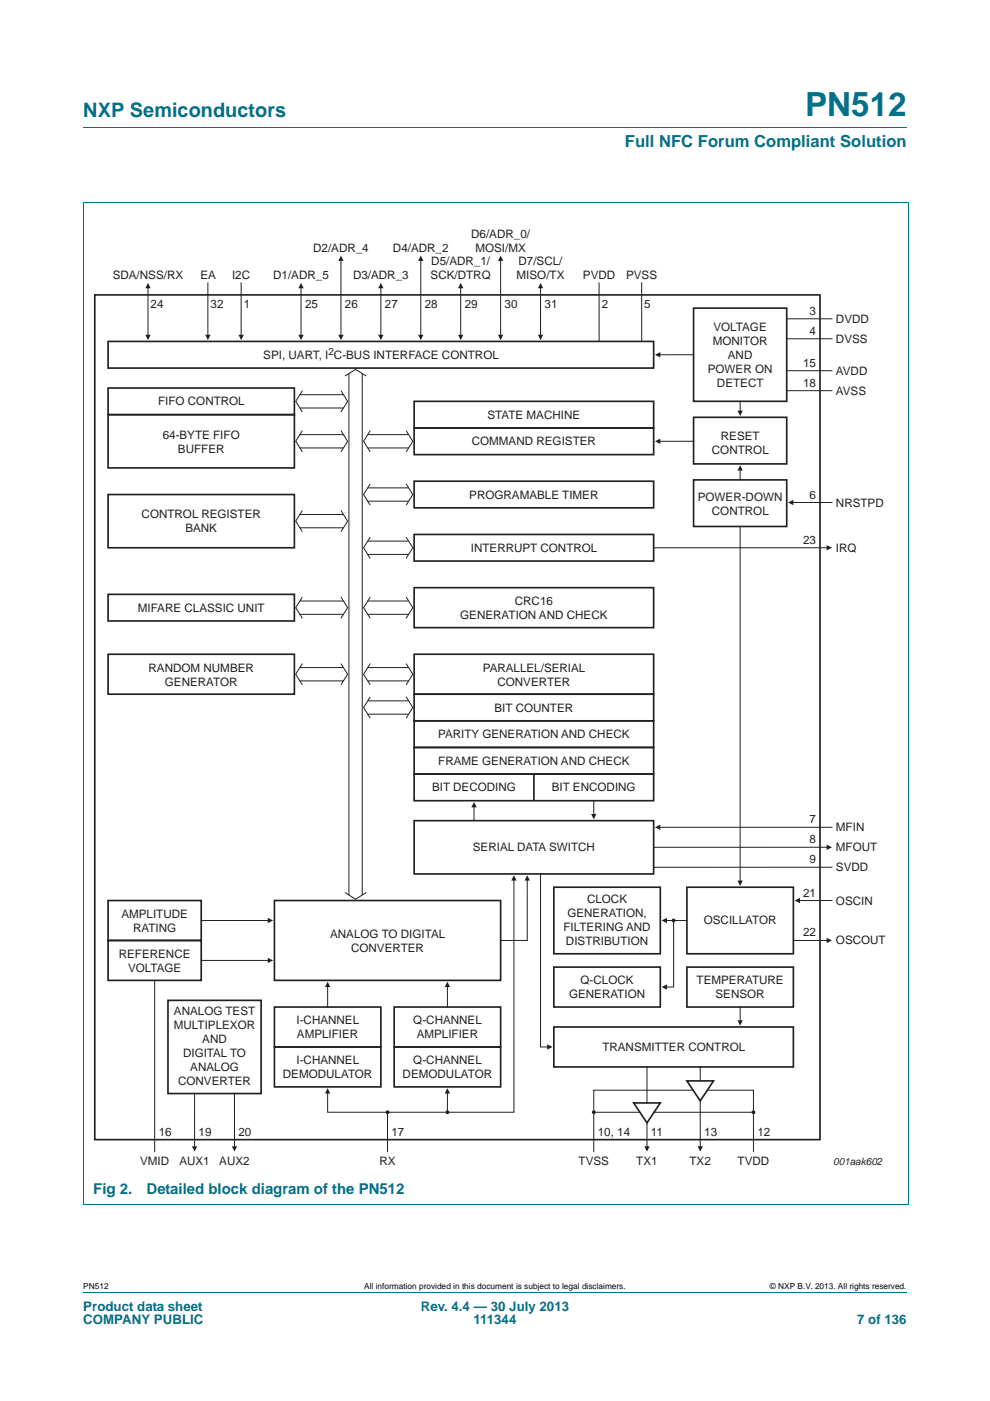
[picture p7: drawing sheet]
<svg xmlns="http://www.w3.org/2000/svg" width="210mm" height="297mm" viewBox="0 0 210 297" stroke-linecap="round" stroke-linejoin="round" font-family="sans-serif">
<path d="M17.7 27h174.6M17.6 42.9h175M17.7 42.9v212.3M192.6 42.9v212.3M17.6 255.3h175M17.7 273.9h174.6" fill="none" stroke="#00718a" stroke-width=".21"/>
<path d="M156.4 87.1h1.1l-.5 1.1z" fill="#231f20"/>
<path d="M157 85.1v2.5" fill="none" stroke="#231f20" stroke-width=".21"/>
<path d="M156.4 186.7h1.1l-.5 1.1z" fill="#231f20"/>
<path d="M157 111.6v75.7" fill="none" stroke="#231f20" stroke-width=".21"/>
<path d="M157 98.6l.6 1.2h-1.2z" fill="#231f20"/>
<path d="M176.5 67.6h-9.6M157 99.2v2.5" fill="none" stroke="#231f20" stroke-width=".21"/>
<path d="M63.3 71h1.1l-.6 1.1z" fill="#231f20"/>
<path d="M63.8 60.8v10.7" fill="none" stroke="#231f20" stroke-width=".21"/>
<g fill="#231f20">
<path d="M63.8 60l.6 1.1h-1.1z"/>
<path d="M30.8 71h1.2l-.6 1.1z"/>
</g>
<path d="M31.4 60.8v10.7" fill="none" stroke="#231f20" stroke-width=".21"/>
<g fill="#231f20">
<path d="M31.4 60l.6 1.1h-1.2z"/>
<path d="M43.5 71h1.2l-.6 1.1z"/>
</g>
<path d="M44.1 60v11.5" fill="none" stroke="#231f20" stroke-width=".21"/>
<path d="M50.6 71h1.1l-.6 1.1z" fill="#231f20"/>
<path d="M51.1 60v11.5M127.1 60v12.4M136.1 60v12.4" fill="none" stroke="#231f20" stroke-width=".21"/>
<path d="M138.9 75.2l1.2-.5v1.1z" fill="#231f20"/>
<path d="M147.1 75.2h-7.6" fill="none" stroke="#231f20" stroke-width=".21"/>
<path d="M138.9 93.6l1.2-.6v1.1z" fill="#231f20"/>
<g fill="none" stroke="#231f20" stroke-width=".21">
<path d="M73.2 79.7l2.2-1.4 2.3 1.4M74 79.2v110.6M76.8 79.2v110.6M63.6 86.5h9.3M63.6 95h9.3M63.6 83.7h9.3M63.6 92.1h9.3M64.1 82.8l-1.4 2.3 1.4 2.3M64.1 91.3l-1.4 2.3 1.4 2.2M72.3 82.8l1.4 2.3-1.4 2.3M72.3 91.3l1.4 2.3-1.4 2.2M147.1 93.6h-7.6"/>
<path d="M73.2 189.2l2.2 1.4 2.3-1.4M137.2 226.2v7.7M137.2 238.1v5.5M148.5 226.2v3M148.5 233.4v10.2"/>
</g>
<path d="M134.4 233.8h5.7l-2.9 4.3zM145.7 229.2h5.6l-2.8 4.2z" fill="none" stroke="#231f20" stroke-width=".35"/>
<path d="M167.1 106.5l1.2-.5v1.1z" fill="#231f20"/>
<path d="M176.5 106.5h-8.8" fill="none" stroke="#231f20" stroke-width=".21"/>
<path d="M100.5 170l.6 1.2h-1.1z" fill="#231f20"/>
<path d="M100.5 170.6v3.4" fill="none" stroke="#231f20" stroke-width=".21"/>
<path d="M138.9 175.4l1.2-.6v1.2z" fill="#231f20"/>
<path d="M176.5 175.4h-37" fill="none" stroke="#231f20" stroke-width=".21"/>
<path d="M175.3 179.1l1.2 .5-1.2 .6z" fill="#231f20"/>
<path d="M175.9 179.6h-37.3M176.5 183.9h-37.9" fill="none" stroke="#231f20" stroke-width=".21"/>
<path d="M69.5 208.1l.6 1.2h-1.2z" fill="#231f20"/>
<path d="M69.5 208.7v4.8" fill="none" stroke="#231f20" stroke-width=".21"/>
<path d="M40.7 243h1.1l-.5 1.2z" fill="#231f20"/>
<path d="M41.3 231.8v11.8" fill="none" stroke="#231f20" stroke-width=".21"/>
<g fill="#231f20">
<path d="M148 243h1.1l-.6 1.2z"/>
<path d="M136.7 243h1.1l-.6 1.2z"/>
<path d="M49.2 243h1.1l-.6 1.2z"/>
</g>
<path d="M32.8 207.9v36.3M49.7 231.8v11.8M82.2 235.8v8.4" fill="none" stroke="#231f20" stroke-width=".21"/>
<path d="M56.8 194.6l1.1 .6-1.1 .5z" fill="#231f20"/>
<path d="M57.4 195.2h-14.7" fill="none" stroke="#231f20" stroke-width=".21"/>
<path d="M56.8 203.1l1.1 .5-1.1 .6z" fill="#231f20"/>
<path d="M57.4 203.6h-14.7" fill="none" stroke="#231f20" stroke-width=".21"/>
<g fill="#231f20">
<path d="M69.5 230.7l.6 1.2h-1.2z"/>
<path d="M94.9 208.1l.6 1.2h-1.2z"/>
</g>
<path d="M94.9 208.7v4.8" fill="none" stroke="#231f20" stroke-width=".21"/>
<path d="M94.9 230.7l.6 1.2h-1.2z" fill="#231f20"/>
<path d="M94.9 231.3v4.5" fill="none" stroke="#231f20" stroke-width=".21"/>
<path d="M109 185.6l.6 1.1h-1.2z" fill="#231f20"/>
<path d="M109 186.1v49.7h-39.5v-4.2" fill="none" stroke="#231f20" stroke-width=".21"/>
<path d="M111.8 185.6l.6 1.1h-1.1z" fill="#231f20"/>
<path d="M111.8 186.1v13.3h-5.6" fill="none" stroke="#231f20" stroke-width=".21"/>
<path d="M125.4 172.6h1.1l-.6 1.1z" fill="#231f20"/>
<path d="M125.9 169.8v3.4" fill="none" stroke="#231f20" stroke-width=".21"/>
<path d="M140.3 195.2l1.2-.6v1.1z" fill="#231f20"/>
<path d="M145.7 195.2h-4.8" fill="none" stroke="#231f20" stroke-width=".21"/>
<path d="M168.6 190.9l1.1-.5v1.1z" fill="#231f20"/>
<path d="M176.5 190.9h-7.4" fill="none" stroke="#231f20" stroke-width=".21"/>
<path d="M175.3 198.8l1.2 .6-1.2 .6z" fill="#231f20"/>
<path d="M175.9 199.4h-7.6" fill="none" stroke="#231f20" stroke-width=".21"/>
<path d="M156.4 216.3h1.1l-.5 1.2z" fill="#231f20"/>
<path d="M157 213.5v3.4" fill="none" stroke="#231f20" stroke-width=".21"/>
<path d="M140.3 209.3l1.2-.6v1.1z" fill="#231f20"/>
<path d="M142.9 195.2v14.1h-2" fill="none" stroke="#231f20" stroke-width=".21"/>
<path d="M116.1 221.4l1.1 .6-1.1 .5z" fill="#231f20"/>
<path d="M114.6 185.3l.1 36.7h1.9" fill="none" stroke="#231f20" stroke-width=".21"/>
<path d="M175.3 115.6l1.2 .5-1.2 .6z" fill="#231f20"/>
<path d="M176.5 71.8h-9.6M176.5 78.6h-9.6M175.6 116.1h-37" fill="none" stroke="#231f20" stroke-width=".21"/>
<path d="M71.8 71h1.1l-.6 1.1z" fill="#231f20"/>
<path d="M72.3 55v16.5" fill="none" stroke="#231f20" stroke-width=".21"/>
<g fill="#231f20">
<path d="M72.3 54.2l.6 1.1h-1.1z"/>
<path d="M80.2 71h1.1l-.5 1.1z"/>
</g>
<path d="M80.8 60.8v10.7" fill="none" stroke="#231f20" stroke-width=".21"/>
<g fill="#231f20">
<path d="M80.8 60l.5 1.1h-1.1z"/>
<path d="M88.7 71h1.1l-.5 1.1z"/>
</g>
<path d="M89.2 55l.1 16.5" fill="none" stroke="#231f20" stroke-width=".21"/>
<g fill="#231f20">
<path d="M89.2 54.2l.6 1.1h-1.1z"/>
<path d="M97.2 71h1.1l-.6 1.1z"/>
</g>
<path d="M97.7 60.8v10.7" fill="none" stroke="#231f20" stroke-width=".21"/>
<g fill="#231f20">
<path d="M97.7 60l.6 1.1h-1.1z"/>
<path d="M105.6 71h1.1l-.5 1.1z"/>
</g>
<path d="M106.2 55v16.5" fill="none" stroke="#231f20" stroke-width=".21"/>
<g fill="#231f20">
<path d="M106.2 54.2l.5 1.1h-1.1z"/>
<path d="M114.1 71h1.1l-.5 1.1z"/>
</g>
<path d="M114.6 60.8l.1 10.7" fill="none" stroke="#231f20" stroke-width=".21"/>
<path d="M114.7 60l.5 1.1h-1.1z" fill="#231f20"/>
<g fill="none" stroke="#231f20" stroke-width=".21">
<path d="M78 92.2h8.7M78 95h8.7M78.5 91.3l-1.4 2.3 1.4 2.2M86.1 91.3l1.5 2.3-1.5 2.2M176.5 82.8h-9.6M63.6 111.9h9.3M63.6 109.1h9.3M64.1 108.2l-1.4 2.3 1.4 2.3M72.3 108.2l1.4 2.3-1.4 2.3M78 103.4h8.7M78 114.7h8.7M78 106.3h8.7"/>
<path d="M78 117.5h8.7M78.5 102.6l-1.4 2.2 1.4 2.3M78.5 113.9l-1.4 2.2 1.4 2.3M86.1 102.6l1.5 2.2-1.5 2.3M86.1 113.9l1.5 2.2-1.5 2.3M63.6 130.3h9.3M63.6 127.4h9.3M64.1 126.6l-1.4 2.2 1.4 2.3M72.3 126.6l1.4 2.2-1.4 2.3M78 127.4h8.7M78 130.3h8.7M78.5 126.6l-1.4 2.2 1.4 2.3"/>
<path d="M86.1 126.6l1.5 2.2-1.5 2.3M63.6 144.4h9.3M63.6 141.5h9.3M64.1 140.7l-1.4 2.3 1.4 2.2M72.3 140.7l1.4 2.3-1.4 2.2M78 141.5h8.7M78 148.6h8.7M78 144.4h8.7M78 151.4h8.7M78.5 140.7l-1.4 2.3 1.4 2.2M78.5 147.7l-1.4 2.3 1.4 2.3M86.1 140.7l1.5 2.3-1.5 2.2"/>
<path d="M86.1 147.7l1.5 2.3-1.5 2.3"/>
</g>
<g fill="none" stroke="#231f20" stroke-width=".35">
<path d="M20.1 62.5h153.8v179.1h-153.8zM22.9 72.4h115.7v5.6h-115.7zM147.1 65.3h19.8v19.8h-19.8zM22.9 82.3h39.5v5.6h-39.5zM22.9 87.9h39.5v11.3h-39.5zM87.8 85.1h50.8v5.6h-50.8zM87.8 90.7h50.8v5.7h-50.8zM147.1 88.5h19.8v9.9h-19.8zM22.9 104.8h39.5v11.3h-39.5zM87.8 102h50.8v5.7h-50.8zM87.8 113.3h50.8v5.7h-50.8zM147.1 101.7h19.8v9.9h-19.8z"/>
<path d="M22.9 126h39.5v5.7h-39.5zM22.9 138.7h39.5v8.5h-39.5zM87.8 124.6h50.8v8.5h-50.8zM87.8 138.7h50.8v8.5h-50.8zM87.8 147.2h50.8v5.6h-50.8zM87.8 152.8h50.8v5.7h-50.8zM87.8 158.5h50.8v5.6h-50.8zM87.8 174h50.8v11.3h-50.8zM87.8 164.1h50.8v5.7h-50.8zM113.2 164.1v5.7M22.9 190.9h19.8v8.5h-19.8zM22.9 199.4h19.8v8.5h-19.8z"/>
<path d="M58.2 190.9h48v17h-48zM117.5 188.1h22.6v14.1h-22.6zM145.7 188.1h22.6v14.1h-22.6zM35.6 212.1h19.8v19.8h-19.8zM58.2 213.5h22.6v8.5h-22.6zM83.6 213.5h22.6v8.5h-22.6zM117.5 205h22.6v8.5h-22.6zM117.5 217.7h50.8v8.5h-50.8zM145.7 205h22.6v8.5h-22.6zM58.2 222h22.6v8.4h-22.6zM83.6 222h22.6v8.4h-22.6z"/>
</g>
<circle cx="82.2" cy="235.8" r=".28" fill="#231f20"/>
<circle cx="82.2" cy="235.8" r=".28" fill="none" stroke="#231f20" stroke-width=".25"/>
<circle cx="94.9" cy="235.8" r=".28" fill="#231f20"/>
<circle cx="94.9" cy="235.8" r=".28" fill="none" stroke="#231f20" stroke-width=".25"/>
<circle cx="125.9" cy="235.8" r=".28" fill="#231f20"/>
<circle cx="125.9" cy="235.8" r=".28" fill="none" stroke="#231f20" stroke-width=".25"/>
<circle cx="159.8" cy="235.8" r=".28" fill="#231f20"/>
<circle cx="159.8" cy="235.8" r=".28" fill="none" stroke="#231f20" stroke-width=".25"/>
<circle cx="142.9" cy="195.2" r=".28" fill="#231f20"/>
<circle cx="142.9" cy="195.2" r=".28" fill="none" stroke="#231f20" stroke-width=".25"/>
<path d="M125.9 235.8h9.6M138.6 235.8h21.2M146.8 231.1h-20.9v13.1M150.2 231.1h9.6v13.1" fill="none" stroke="#231f20" stroke-width=".21"/>
<text font-size="7" fill="#00718a" x="170.8" y="24.6">PN512</text>
<text font-size="4.2" fill="#00718a" x="17.7" y="24.9">NXP Semiconductors</text>
<text font-size="3.5" fill="#00718a" x="132.5" y="31.1">Full NFC Forum Compliant Solution</text>
<g font-size="3.2" fill="#00718a">
<text x="19.8" y="253.2">Fig 2.</text>
<text x="31.1" y="253.2">Detailed block diagram of the PN512</text>
</g>
<g font-size="2.8" fill="#00718a">
<text x="17.7" y="277.9">Product data sheet</text>
<text x="17.7" y="280.8">COMPANY PUBLIC</text>
<text x="89.3" y="277.9">Rev. 4.4 — 30 July 2013</text>
<text x="100.4" y="280.8">111344</text>
<text x="181.8" y="280.8">7 of 136</text>
</g>
<g font-size="2.5" fill="#231f20">
<text x="66.4" y="53.4">D2/ADR_4</text>
<text x="83.3" y="53.4">D4/ADR_2</text>
<text x="99.9" y="50.5">D6/ADR_0/</text>
<text x="100.8" y="53.4">MOSI/MX</text>
<text x="23.9" y="59.1">SDA/NSS/RX</text>
<text x="42.5" y="59.1">EA</text>
<text x="49.2" y="59.1">I2C</text>
<text x="57.9" y="59.1">D1/ADR_5</text>
<text x="74.9" y="59.1">D3/ADR_3</text>
<text x="91.3" y="59.2">SCK/DTRQ</text>
<text x="91.5" y="56.2">D5/ADR_1/</text>
<text x="109.6" y="59.2">MISO/TX</text>
<text x="110" y="56.2">D7/SCL/</text>
<text x="123.6" y="59.1">PVDD</text>
<text x="132.8" y="59.1">PVSS</text>
<text x="32" y="65.3">24</text>
<text x="44.7" y="65.3">32</text>
<text x="51.7" y="65.3">1</text>
<text x="64.7" y="65.3">25</text>
<text x="73.2" y="65.3">26</text>
<text x="81.6" y="65.3">27</text>
<text x="90.1" y="65.3">28</text>
<text x="98.6" y="65.3">29</text>
<text x="107" y="65.3">30</text>
<text x="115.5" y="65.3">31</text>
<text x="127.6" y="65.3">2</text>
<text x="136.7" y="65.3">5</text>
<text x="151.3" y="70.1">VOLTAGE</text>
<text x="171.7" y="66.7">3</text>
<text x="171.7" y="71">4</text>
<text x="177.3" y="68.4">DVDD</text>
<text x="55.8" y="76.1">SPI, UART, I C-BUS INTERFACE CONTROL</text>
<text x="151.2" y="73.1">MONITOR</text>
<text x="154.4" y="76.1">AND</text>
<text x="170.3" y="77.8">15</text>
<text x="177.3" y="72.7">DVSS</text>
<text x="150.1" y="79">POWER ON</text>
<text x="152.1" y="82">DETECT</text>
<text x="170.3" y="82">18</text>
<text x="177.3" y="79.4">AVDD</text>
<text x="177.3" y="83.7">AVSS</text>
<text x="33.5" y="85.9">FIFO CONTROL</text>
<text x="103.4" y="88.8">STATE MACHINE</text>
<text x="34.5" y="93">64-BYTE FIFO</text>
<text x="37.7" y="96">BUFFER</text>
<text x="100.1" y="94.4">COMMAND REGISTER</text>
<text x="152.9" y="93.3">RESET</text>
<text x="151" y="96.2">CONTROL</text>
<text x="99.5" y="105.7">PROGRAMABLE TIMER</text>
<text x="148" y="106.3">POWER-DOWN</text>
<text x="171.7" y="105.7">6</text>
<text x="177.3" y="107.4">NRSTPD</text>
<text x="30" y="109.9">CONTROL REGISTER</text>
<text x="39.3" y="112.9">BANK</text>
<text x="151" y="109.2">CONTROL</text>
<text x="99.9" y="117">INTERRUPT CONTROL</text>
<text x="170.3" y="115.3">23</text>
<text x="177.3" y="117">IRQ</text>
<text x="29.3" y="129.7">MIFARE CLASSIC UNIT</text>
<text x="97.6" y="131.2">GENERATION AND CHECK</text>
<text x="109.2" y="128.3">CRC16</text>
<text x="31.5" y="142.4">RANDOM NUMBER</text>
<text x="102.4" y="142.4">PARALLEL/SERIAL</text>
<text x="35" y="145.4">GENERATOR</text>
<text x="105.5" y="145.3">CONVERTER</text>
<text x="104.9" y="150.9">BIT COUNTER</text>
<text x="92.9" y="156.5">PARITY GENERATION AND CHECK</text>
<text x="91.6" y="167.8">BIT DECODING</text>
<text x="93" y="162.1">FRAME GENERATION AND CHECK</text>
<text x="117" y="167.8">BIT ENCODING</text>
<text x="171.7" y="174.6">7</text>
<text x="171.7" y="178.8">8</text>
<text x="177.3" y="176.3">MFIN</text>
<text x="100.3" y="180.5">SERIAL DATA SWITCH</text>
<text x="171.7" y="183">9</text>
<text x="177.3" y="180.5">MFOUT</text>
<text x="177.3" y="184.7">SVDD</text>
<text x="124.5" y="191.5">CLOCK</text>
<text x="170.3" y="190.1">21</text>
<text x="177.3" y="191.8">OSCIN</text>
<text x="25.7" y="194.6">AMPLITUDE</text>
<text x="28.2" y="197.6">RATING</text>
<text x="119.5" y="197.4">FILTERING AND</text>
<text x="120.3" y="194.5">GENERATION,</text>
<text x="149.3" y="196">OSCILLATOR</text>
<text x="25.2" y="203.1">REFERENCE</text>
<text x="70" y="198.8">ANALOG TO DIGITAL</text>
<text x="74.5" y="201.8">CONVERTER</text>
<text x="120" y="200.4">DISTRIBUTION</text>
<text x="170.3" y="198.6">22</text>
<text x="177.3" y="200.2">OSCOUT</text>
<text x="27.2" y="206">VOLTAGE</text>
<text x="123.1" y="208.7">Q-CLOCK</text>
<text x="147.7" y="208.7">TEMPERATURE</text>
<text x="36.9" y="215.2">ANALOG TEST</text>
<text x="120.7" y="211.7">GENERATION</text>
<text x="151.8" y="211.7">SENSOR</text>
<text x="36.9" y="218.2">MULTIPLEXOR</text>
<text x="42.9" y="221.1">AND</text>
<text x="62.9" y="217.2">I-CHANNEL</text>
<text x="63" y="220.1">AMPLIFIER</text>
<text x="87.7" y="217.2">Q-CHANNEL</text>
<text x="88.4" y="220.1">AMPLIFIER</text>
<text x="38.8" y="224.1">DIGITAL TO</text>
<text x="40.4" y="227.1">ANALOG</text>
<text x="62.9" y="225.6">I-CHANNEL</text>
<text x="87.7" y="225.6">Q-CHANNEL</text>
<text x="127.8" y="222.8">TRANSMITTER CONTROL</text>
<text x="37.8" y="230">CONVERTER</text>
<text x="60" y="228.6">DEMODULATOR</text>
<text x="85.4" y="228.6">DEMODULATOR</text>
<text x="33.7" y="240.8">16</text>
<text x="42.1" y="240.8">19</text>
<text x="50.6" y="240.8">20</text>
<text x="83" y="240.8">17</text>
<text x="126.8" y="240.8">10, 14</text>
<text x="138.1" y="240.8">11</text>
<text x="149.4" y="240.8">13</text>
<text x="160.7" y="240.8">12</text>
<text x="29.7" y="247">VMID</text>
<text x="38" y="247">AUX1</text>
<text x="46.5" y="247">AUX2</text>
<text x="80.5" y="247">RX</text>
<text x="122.7" y="247">TVSS</text>
<text x="135" y="247">TX1</text>
<text x="146.3" y="247">TX2</text>
<text x="156.4" y="247">TVDD</text>
</g>
<g font-size="2.1" fill="#231f20">
<text x="69.7" y="75.3">2</text>
<text x="176.7" y="247">001aak602</text>
</g>
<g font-size="1.8">
<text x="17.7" y="273.3">PN512</text>
<text x="77.3" y="273.3">All information provided in this document is subject to legal disclaimers.</text>
<text x="163.3" y="273.3">© NXP B.V. 2013. All rights reserved.</text>
</g>
</svg>
